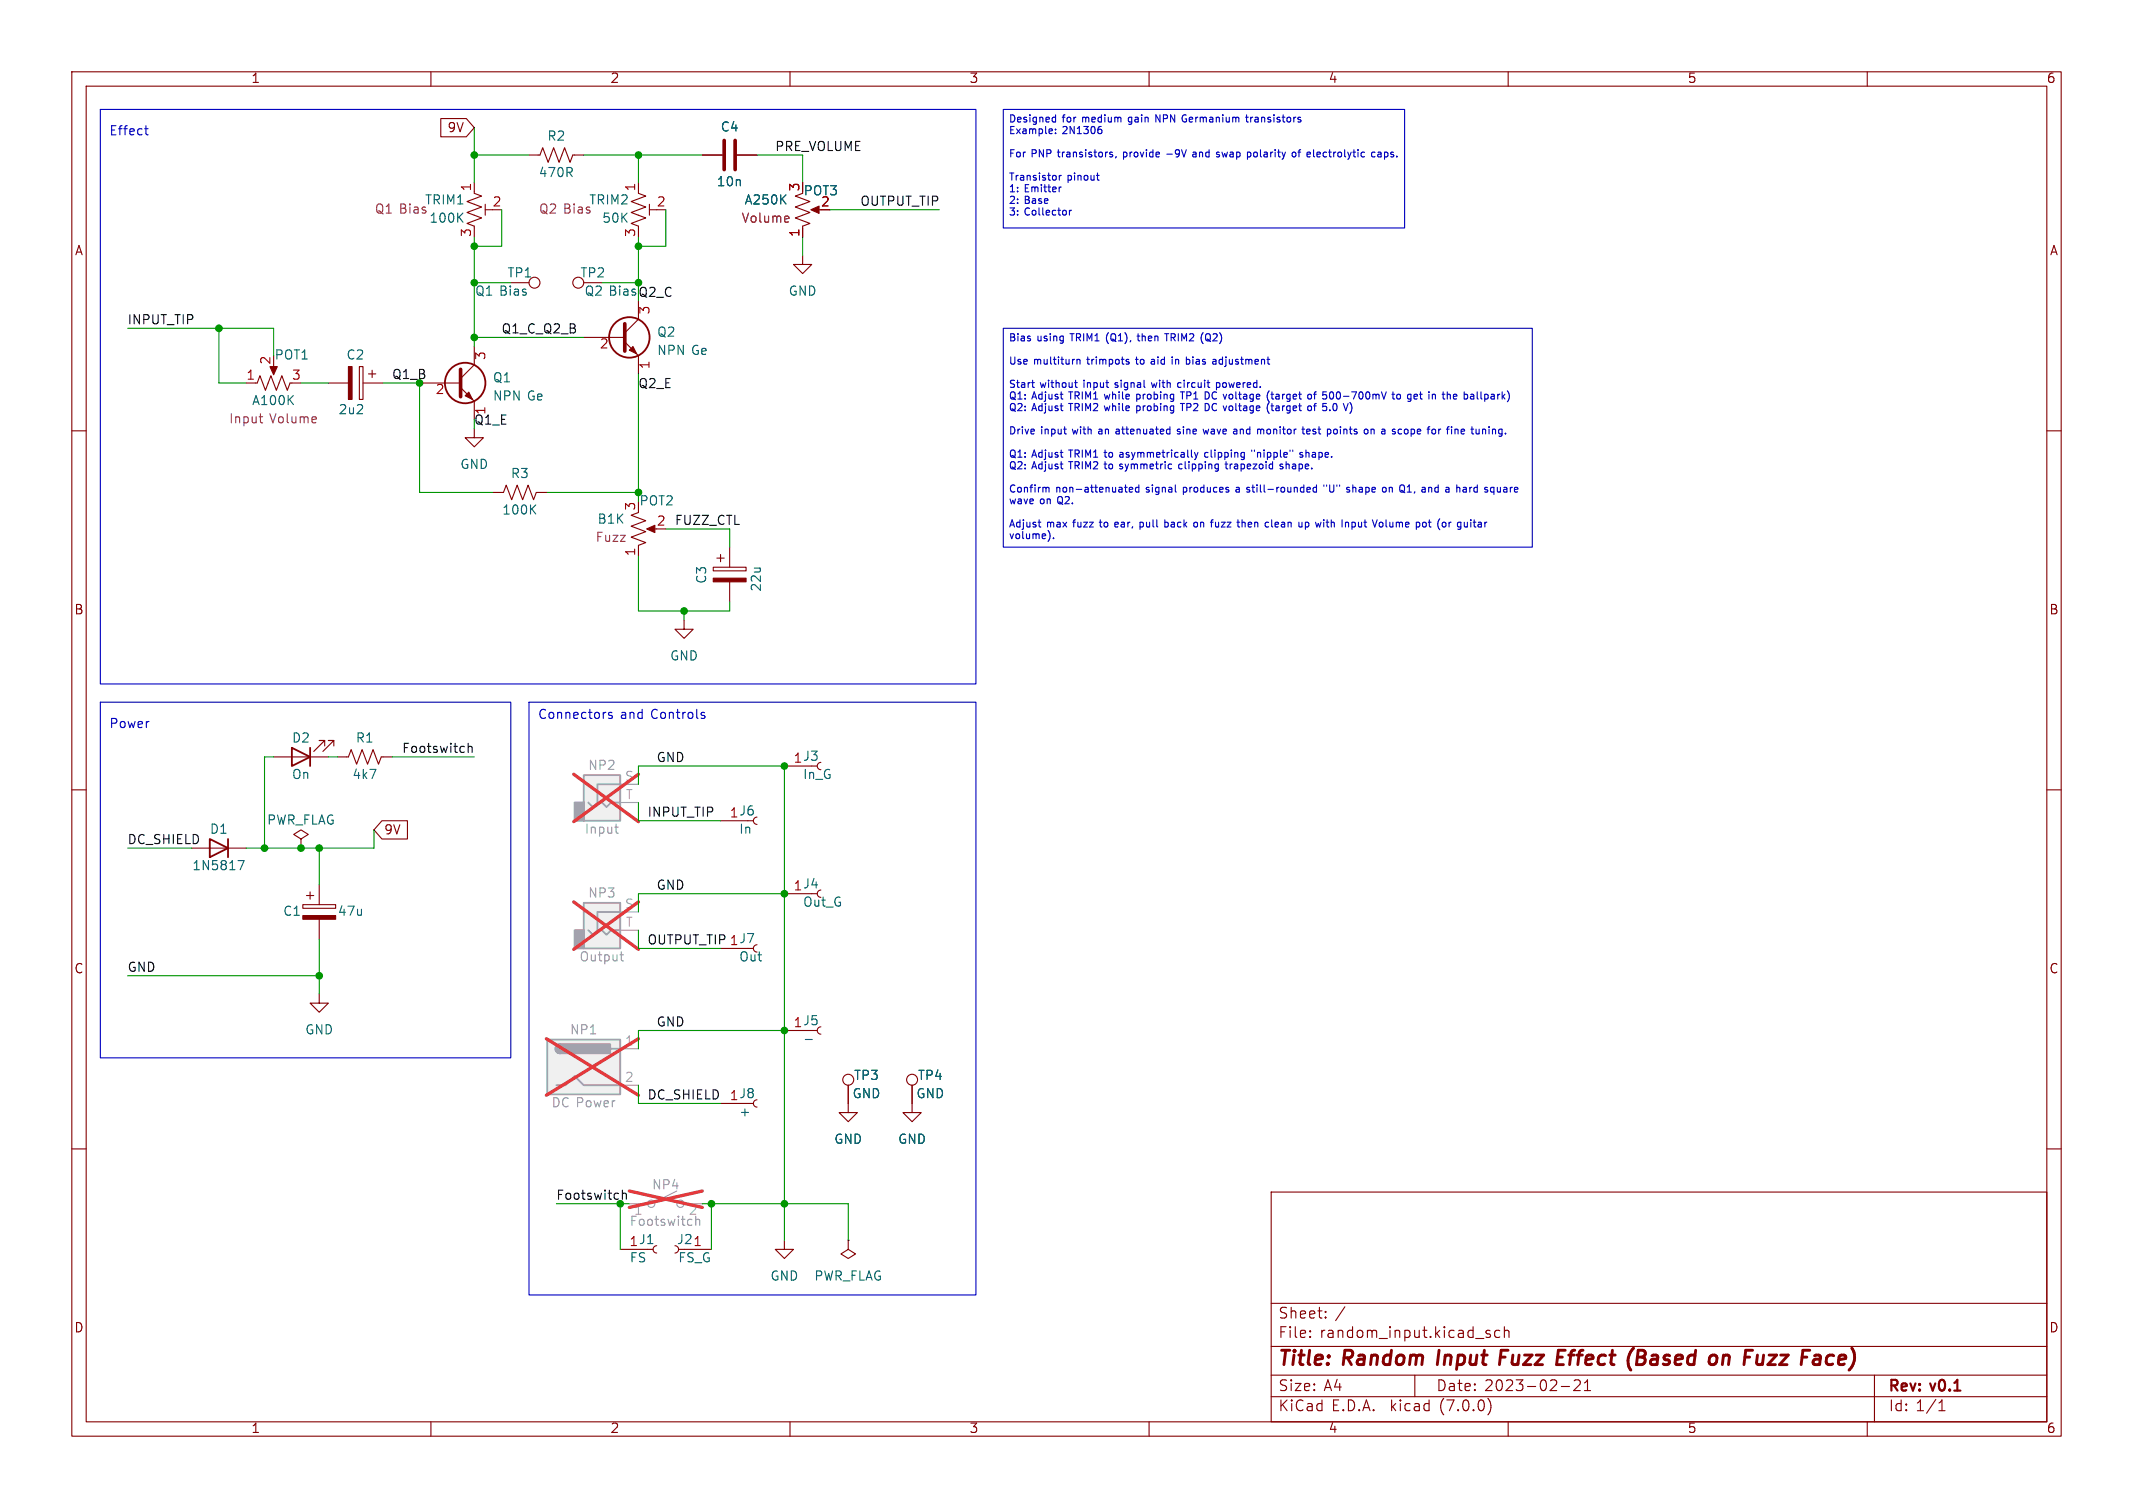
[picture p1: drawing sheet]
<svg xmlns="http://www.w3.org/2000/svg" width="297mm" height="210mm" viewBox="0 0 297 210" stroke-linecap="round" stroke-linejoin="round" font-family="sans-serif">
<g fill="none" stroke="#840000" stroke-width=".15">
<path d="M10 10h277v190h-277zM12 12h273v186h-273zM60 10v2M61.4 16.5h3.5l1.1 1.3-1.1 1.3h-3.5zM110 10v2M160 10v2M210 10v2M260 10v2M66 26.9l1.1 .4-2.1 .8 2.1 .7-2.1 .8 2.1 .8-2.1 .7 1 .4v.3M66 25.4v1.3M67.6 28.4v1.6M67.6 29.2h1"/>
<path d="M73.7 21.6h1.5l.4-1 .7 2 .8-2 .8 2 .7-2 .8 2 .4-1h1.5M88.9 26.9l1 .4-2 .8 2 .7-2 .8 2 .8-2 .7 1 .4v.3M88.9 25.4v1.3M90.4 29.2h1M90.4 28.4v1.6M97.8 21.6h2.8M102.6 21.6h2.8M111.8 26.9l-1.1 .4 2.1 .8-2.1 .7 2.1 .8-2.1 .8 2.1 .7-1 .4v1.5M111.8 35.6v1.2h1.2l-1.2 1.3-1.3-1.3h1.3M113.3 29.2h1M10 60h2M34.3 53.3h1.5l.4-1 .8 2.1 .7-2.1 .8 2.1 .7-2.1 .8 2.1 .4-1.1"/>
<path d="M38.1 50.8v1M45.7 53.3h2.8M50 51.1h.5v4.5h-.5zM50.5 53.3h2.8M51.3 52.1h1M51.8 51.6v1M58.4 53.3h5.7M64.1 54l1.9 1.9v2.5M66 59.7v1.3h1.3l-1.3 1.2-1.2-1.2h1.2M66 48.3v2.5l-1.9 1.9M81.3 47h5.7M87 47.6l1.9 1.9v2.6"/>
<path d="M88.9 41.9v2.6l-1.9 1.9M285 60h2M68.6 68.6h1.5l.4-1 .7 2 .8-2 .8 2 .7-2 .8 2 .4-1h1.5M88.9 71.4l-1 .4 2 .7-2 .8 2 .7-2 .8 2 .8-1 .3v1.6M90.4 73.7h1M99.3 79h4.6v.5h-4.6zM99.8 77.7h1M100.3 77.2v1M101.6 76.2v2.8M95.2 86.4v1.2h1.3l-1.3 1.3-1.2-1.3h1.2M101.6 81v2.8M10 110h2"/>
<path d="M26.7 118.1h7.6M38.1 105.4h7.6M41.9 116.8l1-.6-1-.6-1 .6 1 .6v1.3M41.9 118.1h.1M45.2 103.9v-.8h-.8h.8l-1.5 1.5M46.5 103.9v-.8h-.8h.8l-1.5 1.5M47 105.4h1.5l.4-1 .8 2 .7-2 .8 2 .7-2 .8 2 .4-1h1.5M53.2 114.3h3.5v2.5h-3.5l-1.1-1.2zM100.3 114.3h3.8M105.4 113.8a.51 .51 0 0 0-.5 .5 .51 .51 0 0 0 .5 .5M109.2 106.7h3.8M114.3 106.2a.51 .51 0 0 0-.5 .5 .51 .51 0 0 0 .5 .5"/>
<path d="M285 110h2M42.2 126h4.5v.5h-4.5zM42.7 124.7h1M43.2 124.2v1M44.4 138.4v1.3h1.3l-1.3 1.3-1.2-1.3h1.2M44.4 123.2v2.8M44.4 128v2.8M100.3 132.1h3.8M105.4 131.6a.51 .51 0 0 0-.5 .5 .51 .51 0 0 0 .5 .5M109.2 124.5h3.8M114.3 124a.51 .51 0 0 0-.5 .5 .51 .51 0 0 0 .5 .5M10 160h2"/>
<path d="M100.3 153.7h3.8M105.4 153.2a.51 .51 0 0 0-.5 .5 .51 .51 0 0 0 .5 .5M109.2 143.5h3.8M114.3 143a.51 .51 0 0 0-.5 .5 .51 .51 0 0 0 .5 .5M118.1 151.1v3.8h1.3l-1.3 1.3-1.3-1.3h1.3M127 151.1v3.8h1.3l-1.3 1.3-1.3-1.3h1.3M285 160h2M86.4 174h3.8M91.4 173.5a.51 .51 0 0 0-.5 .5 .51 .51 0 0 0 .5 .5M94 173.5a.51 .51 0 0 1 .5 .5 .51 .51 0 0 1-.5 .5M95.2 174h3.9M109.2 172.7v1.3h1.3l-1.3 1.3-1.3-1.3h1.3"/>
<path d="M118.1 172.7v1.3l1 .6-1 .7-1-.7 1-.6M118.1 172.7h.1M177 166h108v32h-108zM60 198v2M110 198v2M160 198v2M177 194.5h108M177 191.5h108M177 187.5h108M177 181.5h108M182.4 186.1l.1 .1-.1 .1M182.4 185.3l.1 .1-.1 .1"/>
<path d="M184.6 183.4v.1v.1M184.6 182.6v.1v.1M197 191.5v3M207 185.7l.5 .1v.2l-.2 .3-.4-.1M207 185.3h.1h.4M207.2 194.8a1.74 1.74 0 0 1 0 2.2M208.8 185.3h-.4l-.3 .2v.5l.2 .2 .1 .1 .4-.1M209.5 185.4a.37 .37 0 0 1 .6 .1v.8M209.5 184.8v1.5M210 198v2M217.4 193.1h1.1M219.2 192.3l.2-.1h.5a.41 .41 0 0 1 .1 .6l-.9 .9h.9"/>
<path d="M220.6 193.7h.9M220.6 192.6l.4-.4v1.5M260 198v2M261 191.5v6.5M270 196.5h.8M270 195.4l.4-.4v1.5"/>
<circle cx="74.4" cy="39.4" r=".76"/>
<circle cx="80.5" cy="39.4" r=".76"/>
<circle cx="118.1" cy="150.4" r=".76"/>
<circle cx="127" cy="150.4" r=".76"/>
</g>
<g fill="none" stroke="#840000" stroke-width=".4">
<path d="M208.9 189h.7M210 188h-1l-.2 2M216.7 190h1M216.9 189h.6M217 188h.9M227.5 187.8l-.1 .1M228 189h.7M228.8 188h-.7l-.2 2h.7M240 188.7l-.2 1.3M240.6 188.7h-.3l-.3 .2M244 188h-.9l-.3 2M245.6 188.7l-.2 1.3"/>
<path d="M254.5 188.9l-.2 .2v.6l.1 .2M257.8 187.8l.1 .1"/>
</g>
<g fill="#840000" stroke="#840000" stroke-width=".15">
<path d="M48.5 51.1h.5v4.5h-.5z"/>
<path d="M87.6 48.8l.5-.5 .5 1z"/>
<path d="M64.8 55.1l.5-.5 .5 1z"/>
<path d="M42.2 127.5h4.5v.5h-4.5z"/>
<path d="M112.9 29.2l1.1-.5v1z"/>
<path d="M99.3 80.5h4.6v.5h-4.6z"/>
<path d="M90 73.7l1.2-.5v1z"/>
<path d="M37.6 51.1h1l-.5 1.1z"/>
</g>
<g fill="none" stroke="#840000" stroke-width=".25">
<path d="M29.2 116.8l2.5 1.3-2.5 1.3zM31.7 116.8v2.6M40.6 104.1l2.6 1.3-2.6 1.3zM43.2 104.1v2.6"/>
<circle cx="64.8" cy="53.3" r="2.82"/>
<circle cx="87.6" cy="47" r="2.82"/>
</g>
<g fill="#f0f0f0" stroke="#f0f0f0" stroke-width=".14">
<path d="M76.2 144.8h10.2v7.6h-10.2z"/>
<path d="M81.3 108h5.1v6.3h-5.1z"/>
<path d="M81.3 125.7h5.1v6.4h-5.1z"/>
</g>
<path d="M81.3 108h5.1v6.3h-5.1zM83.8 111.8l.7 .6 .6-.6h1.3M86.4 109.2h-3.2v2.6l-.7 .6-.6-.6M81.3 125.7h5.1v6.4h-5.1zM83.8 129.5l.7 .7 .6-.7h1.3M86.4 127h-3.2v2.5l-.7 .7-.6-.7M76.2 144.8h10.2v7.6h-10.2zM77.5 151.1h1.2l1.3-1.2 1.3 1.2h5.1M78 145.4a.64 .64 0 0 0-.7 .7 .64 .64 0 0 0 .7 .6M85.1 146.1h1.3" fill="none" stroke="#a1a1a1" stroke-width=".25"/>
<g fill="#a1a1a1" stroke="#a1a1a1" stroke-width=".25">
<path d="M77.5 145.6l.5-.2v1.3a.64 .64 0 0 1-.6-.4 .64 .64 0 0 1 .1-.7z"/>
<path d="M78 145.4h7v1.3h-7z"/>
<path d="M80 111.8h1.3v2.5h-1.3z"/>
<path d="M80 129.5h1.3v2.6h-1.3z"/>
</g>
<g fill="none" stroke="#a1a1a1" stroke-width=".15">
<path d="M86.4 109.2h2.5M86.4 111.8h2.5M86.4 127h2.5M86.4 129.5h2.5M86.4 146.1h2.5M86.4 151.1h2.5M87.6 167.6h2.6M94.2 165.9l-3 1.5M95.2 167.6h2.6"/>
<circle cx="90.7" cy="167.6" r=".51"/>
<circle cx="94.7" cy="167.6" r=".51"/>
</g>
<path d="M79.9 107.8l9 6.6M88.9 107.8l-9 6.6M79.9 125.6l9 6.6M88.9 125.6l-9 6.6M76.1 144.7l12.8 7.8M88.9 144.7l-12.8 7.8M87.6 165.9l10.2 2.2M97.8 165.9l-10.2 2.2" fill="none" stroke="#eb3a3d" stroke-width=".46"/>
<path d="M100.8 19.6v4M102.4 19.6v4M64.1 51.4v3.8M87 45.1v3.8" fill="none" stroke="#840000" stroke-width=".51"/>
<path d="M33.1 119.8h.9l-.6 1.3M112.1 144.8h1" fill="none" stroke="#006464" stroke-width=".15"/>
<path d="M85.6 115.2h.5M85.8 116h.3M86.3 133h.5M86.5 133.6l.1 .2h.2M96.9 169.4v1.2M97.4 169.9v.7" fill="none" stroke="#989898" stroke-width=".15"/>
<path d="M109.7 30.1l.1 .1 .1 .2-.6 .1M109.8 30.9h-.1M36.1 58h.5M36.3 58.8l.3 .1" fill="none" stroke="#840084" stroke-width=".15"/>
<path d="M65.2 103.5v1.3M65.2 104.1l.2-.2 .3 .1v.8M86.7 165.7v1.3M86.7 166.3l.1-.1h.3l.1 .8" fill="none" stroke="#0f0f0f" stroke-width=".15"/>
<g fill="none" stroke="#0000c2" stroke-width=".15">
<path d="M14 15.2h121.9v80.1h-121.9zM20.1 17.9h.5M20.3 18.6l.1 .1 .2 .1M139.7 15.2h55.9v16.6h-55.9zM146.7 16.3l.3 .1M147 16v1M147 18v.1M147 18.5v.1M147 16.9l-.3 .1M153.2 18l.2 .2v.2l-.2 .2M160.9 17v-1l.6 1M173.4 16.3h.4"/>
<path d="M173.6 16v.8l.2 .2M147.5 24.4v.7M147.8 26l-.2 .1M147.8 24.4l-.3 .2M148.9 29.3v.7M149.2 29.3l-.3 .2M152.7 24.4h.4M152.9 25l.2 .1M154.7 21.5l.2 .1v.1l-.1 .2h-.2M154.7 21.2h.2M155.4 21.8l-.1 .2M162.5 21.5h.7"/>
<path d="M166.4 21.2h-.3M166.5 21.5h-.3l-.1 .1v.2l.4 .1M169.4 21.5l.4 .2v.1l-.3 .1M169.4 21.2h.4M173.8 21.2h.2l.2 .2-.1 .4-.3 .1M180 21.3l.1-.1 .3 .1v.4l-.1 .1-.2 .1-.1-.1zM180.7 21.2h.4M182.9 20.9v.8l.1 .2M191.5 21.2h-.3l-.2 .2 .1 .4h.4M192.2 21.2h-.3M192.2 21.5h-.2l-.2 .1 .1 .2 .3 .1M139.7 45.7h73.7v30.5h-73.7z"/>
<path d="M143.6 53.3h.4M143.8 53.9l.2 .1M148.1 59.8h.4M149.6 53.3h.4M149.8 53.8l.2 .2M150 50v.7M150 50.1l.1-.1 .2 .1 .1 .6M154.3 46.3l-.1 .2M155.5 59.8h-.1M156.6 46.3l.2 .2M156.9 50l.3 .1M156.9 50.4h.3v.2l-.1 .1h-.2"/>
<path d="M158.3 49.7v.9M158.3 54.9v1M158.3 56.5v1M158.3 55.5l.1 .1M158.3 57.1l.1 .1M158.3 46.8h.4M158.4 56.5l-.1 .1M158.5 46.5v.9M160.3 53.3l.2 .7M160.4 50l-.1 .1M160.4 50.3l-.1 .2 .1 .2M162.2 46.5h.5"/>
<path d="M162.5 46.5v1M162.8 59.8h.1M162.9 59.4v1M163.2 49.7v.1M163.2 50v.7M164.2 59.8l-.3 .1 .1 .2h.2M164.4 53.3h-.2l-.2 .2v.4l.4 .1M164.4 56.2h.5M164.6 54.6v1M164.6 56.2v1M165.3 50h.2l.2 .2M165.7 50.5l-.2 .2h-.2"/>
<path d="M167.5 59.8l.2 .6 .2-.4 .2 .4M167.5 46.3l-.1 .2M169 50l.3 .1v.6M169.3 50.7h-.3M169.3 50.3h-.3M169.4 53.3h.3l.2 .2M169.4 53.3v1M169.8 46.3l.2 .2M169.9 53.8l-.2 .2-.3-.1M172.1 59.8l.1 .1v.5M175.5 59.9l.2-.1 .3 .1M176.7 54.4a1.15 1.15 0 0 0 0 1.6"/>
<path d="M176.7 56a1.15 1.15 0 0 0 0 1.6M177 54.9h.3M177 56.5h.3M177.1 54.6v.8l.2 .2M177.1 56.2v.8l.2 .2M181.3 59.8h.4M182.1 55.1l.2-.2 .2 .1 .1 .1-.1 .4-.2 .1-.2-.2M182.1 56.7l.2-.2 .2 .1 .1 .1-.1 .4-.2 .1-.2-.2M182.4 59.8h-.3l-.2 .1 .1 .5h.4M182.9 54.9h.4M182.9 56.5h.4M183.1 54.6l-.1 1"/>
<path d="M183.1 56.2l-.1 1M183.7 59.4v.9M185.1 55.2l.1 .3 .2 .1M185.2 57.1v.1M185.4 54.6l-.2 .1-.1 .3M186 59.8h-.2l-.1 .2v.3l.3 .1M188.2 56.5v.4l-.1 .4M190.9 59.9l.3-.1 .1 .1M190.9 59.8v.6M193.8 54.9h.4M193.9 59.8v.3M194 54.6v.8l.2 .2"/>
<path d="M194.5 55l.2-.1 .3 .1v.4l-.1 .1-.2 .1-.2-.1zM197.2 54.9l.2 .2-.5 .1M197.3 55.5l-.1 .1M197.8 54.6v.8M199 54.6h-.1M199 54.6h.1M199 54.6v.1M199.1 59.4l-.2 .2v.8M200.3 59.8v.6M200.6 59.8l-.3 .2M202.5 54.9l.3 .1M202.8 55.5l-.3 .1"/>
<path d="M202.9 55.1l-.5 .1M203.6 59.8l-.1 .1v.4l.1 .1M205.7 54.6v.8l.1 .2M206.6 59.8l.3 .1v.5M209.9 54.4l.1 .2M144.5 72.7h.4M144.7 73.3l.2 .1M145.7 67.9h.3l.1 .6M146.2 74.3v.7M146.7 74.9v.1M148.4 60.4h.1M153.2 72.4v.8"/>
<path d="M155.4 72.7l-.2 .2v.3l.2 .2M155.5 60.1l-.1 .1 .1 .2M155.7 73l-.5 .1M155.9 65.2l.1 .1M156 63l-.1 .1M156 63.3l-.1 .1 .1 .3M156 64.6l-.1 .2 .1 .2M156.6 67.9h.4M156.9 68.5h.1M157.2 68.2l.5-.1v-.2h-.3l-.2 .1 .1 .5h.4M158.6 67.9h-.3l-.2 .2 .1 .4h.4M158.6 67.5v1"/>
<path d="M158.7 73.3l.3 .1M158.7 72.7v1M159 72.7l-.3 .1M162.2 72.8l.3-.1 .2 .2M162.2 72.4v1M162.7 73.2l-.2 .2-.3-.1M162.9 60.4h-.1M163.9 60.4h.3M164.1 64.8l.1 .4 .3 .1M166.3 63l.3 .7M166.4 72.7l.3 .1v.1v.4l-.3 .1M166.6 63.7l-.3 .3"/>
<path d="M166.8 63l-.2 .7M168.1 63h-.2l-.2 .2 .1 .4 .3 .1M168.9 72.4l-.2 .1v.9M169.3 72.7v.5l.2 .2M170.7 64.3v.8l.3 .2M172.2 60.4h-.1M172.2 60l-.1 .1M172.2 68.2l-.1 .1 .1 .2M172.2 67.9h-.1M172.9 72.4v1M173.3 72.8l-.2-.1-.2 .1M174.3 62.7v.2"/>
<path d="M174.7 62.7v.2M177.1 72.4v.8l.1 .2M178.2 64.8l.5 .3-.2 .2-.3-.1M181.4 63.1l-.3-.1-.1 .1v.2l.4 .1v.2h-.4M181.4 60.3l.3 .1M181.8 72.8l.3-.1 .1 .2M181.8 72.7v1M182.1 67.9h.3l.1 .2-.5 .1M182.2 73.2l-.1 .2-.3-.1M182.4 68.5h-.3M182.4 60l-.5 .1M183.3 67.9h-.3l-.2 .2 .1 .4h.4"/>
<path d="M183.3 67.5v1M184.3 72.4v.1M184.3 67.5v.2M184.7 72.7h.3M184.7 67.5v.2M187.6 67.9h.3M187.6 68.2l.3 .1v.2h-.3M188.3 72.7v1M188.3 72.8h.3M188.3 73.3h.3M192.5 72.8v.5M192.7 67.9h.2l.1 .2v.3l-.3 .1"/>
<path d="M193 72.4v.8l.1 .2M193.9 60.4h.1M194.9 67.9a.33 .33 0 0 1 .3-.4 .33 .33 0 0 1 .4 .4M198.9 72.7h.4M199 72.4v.8l.3 .2M199.2 67.9l-.3 .1M200.5 72.2l-.2 .2M203.9 60l-.4 .1M205.1 72.7h.4M205.3 72.4v.8l.1 .2M207.9 67.9h.1M208 67.9v1"/>
<path d="M208 68.5h-.1M14 97.8h57.1v49.5h-57.1zM73.7 97.8h62.2v82.5h-62.2zM85.2 99.3l-.3-.1-.2 .2 .1 .2 .4 .1v.3h-.5M97.8 99.6l.3 .1 .1 .2-.2 .2h-.3M97.8 99.2l.3 .1"/>
</g>
<g fill="none" stroke="#009600" stroke-width=".15">
<path d="M66 17.8v7.6M66 33v15.3M66 39.4h5.1M66 21.6h7.7M69.8 29.2v5.1h-3.8M81.3 21.6h16.5M83.8 39.4h5.1M88.9 21.6v3.8M88.9 33v8.9M92.7 29.2v5.1h-3.8M105.4 21.6h6.4v3.8M111.8 33v2.6"/>
<path d="M115.6 29.2h15.2M17.8 45.7h20.3v3.8M30.5 45.7v7.6h3.8M41.9 53.3h3.8M53.3 53.3h5.1v15.3h10.2M66 47h15.3M88.9 52.1v17.8M76.2 68.6h12.7M88.9 77.5v7.6h12.7v-1.3M92.7 73.7h8.9v2.5M95.2 85.1v1.3M17.8 118.1h8.9"/>
<path d="M38.1 105.4h-1.3v12.7M44.4 118.1v5.1M45.7 105.4h1.3M52.1 115.6v2.5h-17.8M54.6 105.4h11.4M88.9 109.2v-2.5h20.3v66M88.9 111.8v2.5h11.4M17.8 135.9h26.6M44.4 130.8v7.6M88.9 129.5v2.6h11.4M109.2 124.5h-20.3v2.5M88.9 151.1v2.6h11.4"/>
<path d="M109.2 143.5h-20.3v2.6M77.5 167.6h10.1M86.4 167.6v6.4M97.8 167.6h20.3v5.1M99.1 167.6v6.4"/>
</g>
<g fill="#009600" stroke="#009600" stroke-width=".15">
<circle cx="86.4" cy="167.6" r=".46"/>
<circle cx="109.2" cy="167.6" r=".46"/>
<circle cx="99.1" cy="167.6" r=".46"/>
<circle cx="41.9" cy="118.1" r=".46"/>
<circle cx="36.8" cy="118.1" r=".46"/>
<circle cx="44.4" cy="135.9" r=".46"/>
<circle cx="44.4" cy="118.1" r=".46"/>
<circle cx="95.2" cy="85.1" r=".46"/>
<circle cx="88.9" cy="39.4" r=".46"/>
<circle cx="88.9" cy="21.6" r=".46"/>
<circle cx="88.9" cy="68.6" r=".46"/>
<circle cx="88.9" cy="34.3" r=".46"/>
<circle cx="66" cy="34.3" r=".46"/>
<circle cx="66" cy="47" r=".46"/>
<circle cx="66" cy="39.4" r=".46"/>
<circle cx="66" cy="21.6" r=".46"/>
<circle cx="30.5" cy="45.7" r=".46"/>
<circle cx="109.2" cy="106.7" r=".46"/>
<circle cx="109.2" cy="124.5" r=".46"/>
<circle cx="109.2" cy="143.5" r=".46"/>
</g>
<g font-size="2.8" fill="#840000">
<text x="178" y="190.8">Title:</text>
<text x="187.1" y="190.8">Random</text>
<text x="200.8" y="190.8">Input</text>
<text x="210.1" y="190.8">Fuzz</text>
<text x="218.7" y="190.8">Effect</text>
<text x="229.1" y="190.8">(Based</text>
<text x="241.1" y="190.8">on</text>
<text x="246.5" y="190.8">Fuzz</text>
<text x="255.1" y="190.8">Face)</text>
</g>
<g font-size="2.1" fill="#840000">
<text x="178" y="183.9">Sheet:</text>
<text x="185.9" y="183.9">/</text>
<text x="178" y="186.6">File:</text>
<text x="183.8" y="186.6">random_input.kicad_sch</text>
<text x="178" y="196.8">KiCad</text>
<text x="178" y="194">Size:</text>
<text x="184.3" y="194">A4</text>
<text x="185.4" y="196.8">E.D.A.</text>
<text x="193.7" y="196.8">kicad</text>
<text x="200" y="194">Date:</text>
<text x="200.6" y="196.8">(7.0.0)</text>
<text x="206.7" y="194">2023-02-21</text>
<text x="263" y="194.2">Rev:</text>
<text x="263" y="196.8">Id: 1/1</text>
<text x="269" y="194.2">v0.1</text>
</g>
<g font-size="1.8" fill="#840000">
<text x="35" y="11.8">1</text>
<text x="85" y="11.8">2</text>
<text x="135" y="11.8">3</text>
<text x="185" y="11.8">4</text>
<text x="235" y="11.8">5</text>
<text x="285" y="11.8">6</text>
<text x="62.2" y="18.7">9V</text>
<text x="10.4" y="35.8">A</text>
<text x="285.4" y="35.8">A</text>
<text x="10.3" y="85.8">B</text>
<text x="285.3" y="85.8">B</text>
<text x="53.5" y="116.5">9V</text>
<text x="10.3" y="135.8">C</text>
<text x="285.3" y="135.8">C</text>
<text x="10.3" y="185.8">D</text>
<text x="285.3" y="185.8">D</text>
<text x="35" y="199.8">1</text>
<text x="85" y="199.8">2</text>
<text x="135" y="199.8">3</text>
<text x="185" y="199.8">4</text>
<text x="235" y="199.8">5</text>
<text x="285" y="199.8">6</text>
</g>
<g font-size="1.8" fill="#0000c2">
<text x="15.2" y="19.1">Effect</text>
<text x="15.2" y="101.6">Power</text>
<text x="74.9" y="100.3">Connectors</text>
<text x="86.4" y="100.3">and</text>
<text x="90.7" y="100.3">Controls</text>
</g>
<g font-size="1.8" fill="#006464">
<text x="76.2" y="19.9">R2</text>
<text x="100.3" y="18.6">C4</text>
<text x="75" y="25">470R</text>
<text x="99.8" y="26.2">10n</text>
<text x="103.6" y="28.8">A250K</text>
<text x="111.8" y="27.5">POT3</text>
<text x="83.8" y="31.3">50K</text>
<text x="66.1" y="41.5">Q1 Bias</text>
<text x="70.6" y="38.9">TP1</text>
<text x="80.8" y="38.9">TP2</text>
<text x="81.3" y="41.5">Q2 Bias</text>
<text x="109.8" y="41.5">GND</text>
<text x="91.4" y="47.2">Q2</text>
<text x="38.2" y="50.4">POT1</text>
<text x="48.2" y="50.4">C2</text>
<text x="68.6" y="53.5">Q1</text>
<text x="91.4" y="49.7">NPN Ge</text>
<text x="35" y="56.7">A100K</text>
<text x="47.1" y="58">2u2</text>
<text x="68.6" y="56.1">NPN Ge</text>
<text x="64" y="65.6">GND</text>
<text x="69.9" y="71.9">100K</text>
<text x="71.1" y="66.9">R3</text>
<text x="89" y="70.7">POT2</text>
<text x="83.2" y="73.2">B1K</text>
<text x="98.6" y="81.4" transform="rotate(-90 98.6 81.4)">C3</text>
<text x="106.2" y="82.4" transform="rotate(-90 106.2 82.4)">22u</text>
<text x="93.3" y="92.3">GND</text>
<text x="40.6" y="103.7">D2</text>
<text x="49.5" y="103.7">R1</text>
<text x="110.5" y="106.4">1 J3</text>
<text x="40.6" y="108.8">On</text>
<text x="49" y="108.8">4k7</text>
<text x="111.8" y="108.8">In_G</text>
<text x="29.2" y="116.4">D1</text>
<text x="37.1" y="115.1">PWR_FLAG</text>
<text x="101.6" y="114">1 J6</text>
<text x="102.9" y="116.4">In</text>
<text x="26.7" y="121.5">1N5817</text>
<text x="110.5" y="124.2">1 J4</text>
<text x="39.4" y="127.8">C1</text>
<text x="47" y="127.8">47u</text>
<text x="111.8" y="126.6">Out_G</text>
<text x="102.9" y="134.2">Out</text>
<text x="110.5" y="143.3">1 J5</text>
<text x="42.5" y="144.3">GND</text>
<text x="101.6" y="153.4">1 J8</text>
<text x="102.9" y="155.8">+</text>
<text x="118.7" y="153.2">GND</text>
<text x="118.9" y="150.7">TP3</text>
<text x="127.5" y="153.2">GND</text>
<text x="127.8" y="150.7">TP4</text>
<text x="116.1" y="159.6">GND</text>
<text x="125" y="159.6">GND</text>
<text x="87.6" y="173.7">1 J1</text>
<text x="94.2" y="173.5">J2</text>
<text x="96.5" y="173.7">1</text>
<text x="87.6" y="176.1">FS</text>
<text x="94.4" y="176.1">FS_G</text>
<text x="107.2" y="178.6">GND</text>
<text x="113.3" y="178.6">PWR_FLAG</text>
</g>
<g font-size="1.8" fill="#0f0f0f">
<text x="107.9" y="21.2">PRE_VOLUME</text>
<text x="119.7" y="28.9">OUTPUT_TIP</text>
<text x="88.9" y="41.6">Q2_C</text>
<text x="17.8" y="45.4">INPUT_TIP</text>
<text x="69.8" y="46.6">Q1_C_Q2_B</text>
<text x="67.9" y="57.8" transform="rotate(-90 67.9 57.8)">1</text>
<text x="88.9" y="54.3">Q2_E</text>
<text x="94" y="73.3">FUZZ_CTL</text>
<text x="55.9" y="105.1">Footswitch</text>
<text x="91.4" y="106.3">GND</text>
<text x="90.2" y="114">INPUT_TIP</text>
<text x="17.8" y="117.8">DC_SHIELD</text>
<text x="91.4" y="124.1">GND</text>
<text x="90.2" y="131.7">OUTPUT_TIP 1 J7</text>
<text x="17.8" y="135.5">GND</text>
<text x="91.4" y="143.2">GND</text>
<text x="90.2" y="153.3">DC_SHIELD</text>
<text x="77.5" y="167.3">Footswitch</text>
</g>
<g font-size="1.8" fill="#840084">
<text x="59.1" y="28.8">TRIM1</text>
<text x="82" y="28.8">TRIM2</text>
<text x="52.1" y="30">Q1 Bias</text>
<text x="59.7" y="31.3">100K</text>
<text x="75" y="30">Q2 Bias</text>
<text x="103.2" y="31.3">Volume</text>
<text x="31.8" y="59.2">Input</text>
<text x="37.5" y="59.2">Volume</text>
<text x="82.9" y="75.8">Fuzz</text>
</g>
<g font-size="1.8" fill="#a90000">
<text x="65.8" y="26.7" transform="rotate(-90 65.8 26.7)">1</text>
<text x="68.5" y="29">2</text>
<text x="88.6" y="26.7" transform="rotate(-90 88.6 26.7)">1</text>
<text x="91.4" y="29">2</text>
<text x="111.5" y="26.7" transform="rotate(-90 111.5 26.7)">3</text>
<text x="114.3" y="29">2</text>
<text x="65.8" y="33.1" transform="rotate(-90 65.8 33.1)">3</text>
<text x="88.6" y="33.1" transform="rotate(-90 88.6 33.1)">3</text>
<text x="111.5" y="33.1" transform="rotate(-90 111.5 33.1)">1</text>
<text x="90.8" y="43.8" transform="rotate(-90 90.8 43.8)">3</text>
<text x="34.3" y="53.1">1</text>
<text x="37.8" y="50.8" transform="rotate(-90 37.8 50.8)">2</text>
<text x="40.6" y="53.1">3</text>
<text x="67.9" y="50.2" transform="rotate(-90 67.9 50.2)">3</text>
<text x="83.5" y="48.9">2</text>
<text x="90.8" y="51.5" transform="rotate(-90 90.8 51.5)">1</text>
<text x="60.6" y="55.2">2</text>
<text x="88.6" y="71.2" transform="rotate(-90 88.6 71.2)">3</text>
<text x="88.6" y="77.5" transform="rotate(-90 88.6 77.5)">1</text>
<text x="91.4" y="73.4">2</text>
</g>
<g font-size="1.8" fill="#009600">
<text x="54.6" y="53">Q1_B</text>
<text x="66" y="59.3">Q1_E</text>
</g>
<g font-size="1.8" fill="#989898">
<text x="81.9" y="107.5">NP2</text>
<text x="81.4" y="116.4">Input</text>
<text x="81.9" y="125.3">NP3</text>
<text x="80.6" y="134.2">Output</text>
<text x="79.3" y="144.3">NP1</text>
<text x="76.8" y="154.5">DC Power</text>
<text x="90.7" y="165.9">NP4</text>
<text x="87.6" y="171">Footswitch</text>
<text x="88.2" y="169.5">1</text>
<text x="95.9" y="169.5">2</text>
</g>
<g font-size="1.8" fill="#aaa">
<text x="87" y="109">S</text>
<text x="87.1" y="111.5">T</text>
<text x="87" y="126.7">S</text>
<text x="87.1" y="129.3">T</text>
<text x="87" y="145.8">1</text>
<text x="87" y="150.9">2</text>
</g>
<g font-size="1.4" fill="#0000c2">
<text x="140.5" y="17.4">Designed</text>
<text x="148" y="17.4">for</text>
<text x="150.9" y="17.4">medium</text>
<text x="157.5" y="17.4">gain</text>
<text x="161.4" y="17.4">NPN Germanium</text>
<text x="174.4" y="17.4">transistors</text>
<text x="140.5" y="19">Example:</text>
<text x="140.5" y="22.3">For</text>
<text x="143.7" y="22.3">PNP transistors,</text>
<text x="148" y="19">2N1306</text>
<text x="156.7" y="22.3">provide</text>
<text x="163" y="22.3">-9V</text>
<text x="166.8" y="22.3">and</text>
<text x="170.3" y="22.3">swap</text>
<text x="174.7" y="22.3">polarity</text>
<text x="181.2" y="22.3">of</text>
<text x="183.4" y="22.3">electrolytic</text>
<text x="192.6" y="22.3">caps.</text>
<text x="140.5" y="25.5">Transistor</text>
<text x="140.5" y="27.1">1:</text>
<text x="140.5" y="28.8">2:</text>
<text x="142.7" y="27.1">Emitter</text>
<text x="142.7" y="28.8">Base</text>
<text x="148.7" y="25.5">pinout</text>
<text x="140.5" y="30.4">3:</text>
<text x="142.7" y="30.4">Collector</text>
<text x="140.5" y="47.9">Bias</text>
<text x="144.5" y="47.9">using</text>
<text x="149.3" y="47.9">TRIM1 (Q1),</text>
<text x="159" y="47.9">then</text>
<text x="163" y="47.9">TRIM2 (Q2)</text>
<text x="140.5" y="51.1">Use</text>
<text x="144" y="51.1">multiturn</text>
<text x="151.6" y="51.1">trimpots</text>
<text x="158.6" y="51.1">to</text>
<text x="160.8" y="51.1">aid</text>
<text x="163.9" y="51.1">in</text>
<text x="166" y="51.1">bias</text>
<text x="169.9" y="51.1">adjustment</text>
<text x="140.5" y="54.4">Start</text>
<text x="140.5" y="56">Q1:</text>
<text x="140.5" y="57.6">Q2:</text>
<text x="143.8" y="56">Adjust</text>
<text x="143.8" y="57.6">Adjust</text>
<text x="144.9" y="54.4">without</text>
<text x="149.1" y="56">TRIM1 while</text>
<text x="149.1" y="57.6">TRIM2 while</text>
<text x="151.1" y="54.4">input</text>
<text x="155.6" y="54.4">signal</text>
<text x="158.8" y="56">probing</text>
<text x="158.8" y="57.6">probing</text>
<text x="160.9" y="54.4">with</text>
<text x="164.7" y="54.4">circuit</text>
<text x="165.2" y="56">TP1 DC voltage</text>
<text x="165.2" y="57.6">TP2 DC voltage</text>
<text x="170.2" y="54.4">powered.</text>
<text x="177.7" y="56">(target</text>
<text x="177.7" y="57.6">(target</text>
<text x="183.5" y="56">of</text>
<text x="183.5" y="57.6">of</text>
<text x="185.8" y="56">500-700mV</text>
<text x="185.8" y="57.6">5.0</text>
<text x="195.7" y="56">to</text>
<text x="198" y="56">get</text>
<text x="201.1" y="56">in</text>
<text x="203.2" y="56">the</text>
<text x="206.4" y="56">ballpark)</text>
<text x="140.5" y="60.9">Drive</text>
<text x="140.5" y="64.1">Q1:</text>
<text x="140.5" y="65.7">Q2:</text>
<text x="143.8" y="64.1">Adjust</text>
<text x="143.8" y="65.7">Adjust</text>
<text x="145" y="60.9">input</text>
<text x="149.1" y="64.1">TRIM1 to</text>
<text x="149.1" y="65.7">TRIM2 to</text>
<text x="149.5" y="60.9">with</text>
<text x="153.3" y="60.9">an</text>
<text x="155.9" y="60.9">attenuated</text>
<text x="156.4" y="64.1">asymmetrically</text>
<text x="156.4" y="65.7">symmetric</text>
<text x="164.6" y="60.9">sine</text>
<text x="164.8" y="65.7">clipping</text>
<text x="168.5" y="64.1">clipping</text>
<text x="168.5" y="60.9">wave</text>
<text x="171.6" y="65.7">trapezoid</text>
<text x="172.8" y="60.9">and</text>
<text x="175.2" y="64.1">&quot;nipple&quot;</text>
<text x="176.3" y="60.9">monitor</text>
<text x="179.3" y="65.7">shape.</text>
<text x="182.1" y="64.1">shape.</text>
<text x="182.8" y="60.9">test</text>
<text x="186.4" y="60.9">points</text>
<text x="191.8" y="60.9">on</text>
<text x="194.3" y="60.9">a scope</text>
<text x="201.1" y="60.9">for</text>
<text x="204" y="60.9">fine</text>
<text x="207.6" y="60.9">tuning.</text>
<text x="140.5" y="69">Confirm</text>
<text x="140.5" y="70.6">wave</text>
<text x="144.9" y="70.6">on</text>
<text x="147.1" y="69">non-attenuated</text>
<text x="147.4" y="70.6">Q2.</text>
<text x="159.8" y="69">signal</text>
<text x="165.1" y="69">produces</text>
<text x="172.6" y="69">a still-rounded</text>
<text x="185.2" y="69">&quot;U&quot;</text>
<text x="188.6" y="69">shape</text>
<text x="193.7" y="69">on</text>
<text x="196.3" y="69">Q1,</text>
<text x="199.6" y="69">and</text>
<text x="203.1" y="69">a hard</text>
<text x="208.9" y="69">square</text>
<text x="140.5" y="73.8">Adjust</text>
<text x="140.5" y="75.4">volume).</text>
<text x="145.8" y="73.8">max</text>
<text x="149.6" y="73.8">fuzz</text>
<text x="153.5" y="73.8">to</text>
<text x="155.8" y="73.8">ear,</text>
<text x="159.4" y="73.8">pull</text>
<text x="163" y="73.8">back</text>
<text x="167.3" y="73.8">on</text>
<text x="169.9" y="73.8">fuzz</text>
<text x="173.8" y="73.8">then</text>
<text x="177.8" y="73.8">clean</text>
<text x="182.6" y="73.8">up</text>
<text x="185.2" y="73.8">with</text>
<text x="189" y="73.8">Input</text>
<text x="193.5" y="73.8">Volume</text>
<text x="199.7" y="73.8">pot</text>
<text x="202.9" y="73.8">(or</text>
<text x="205.8" y="73.8">guitar</text>
</g>
</svg>
